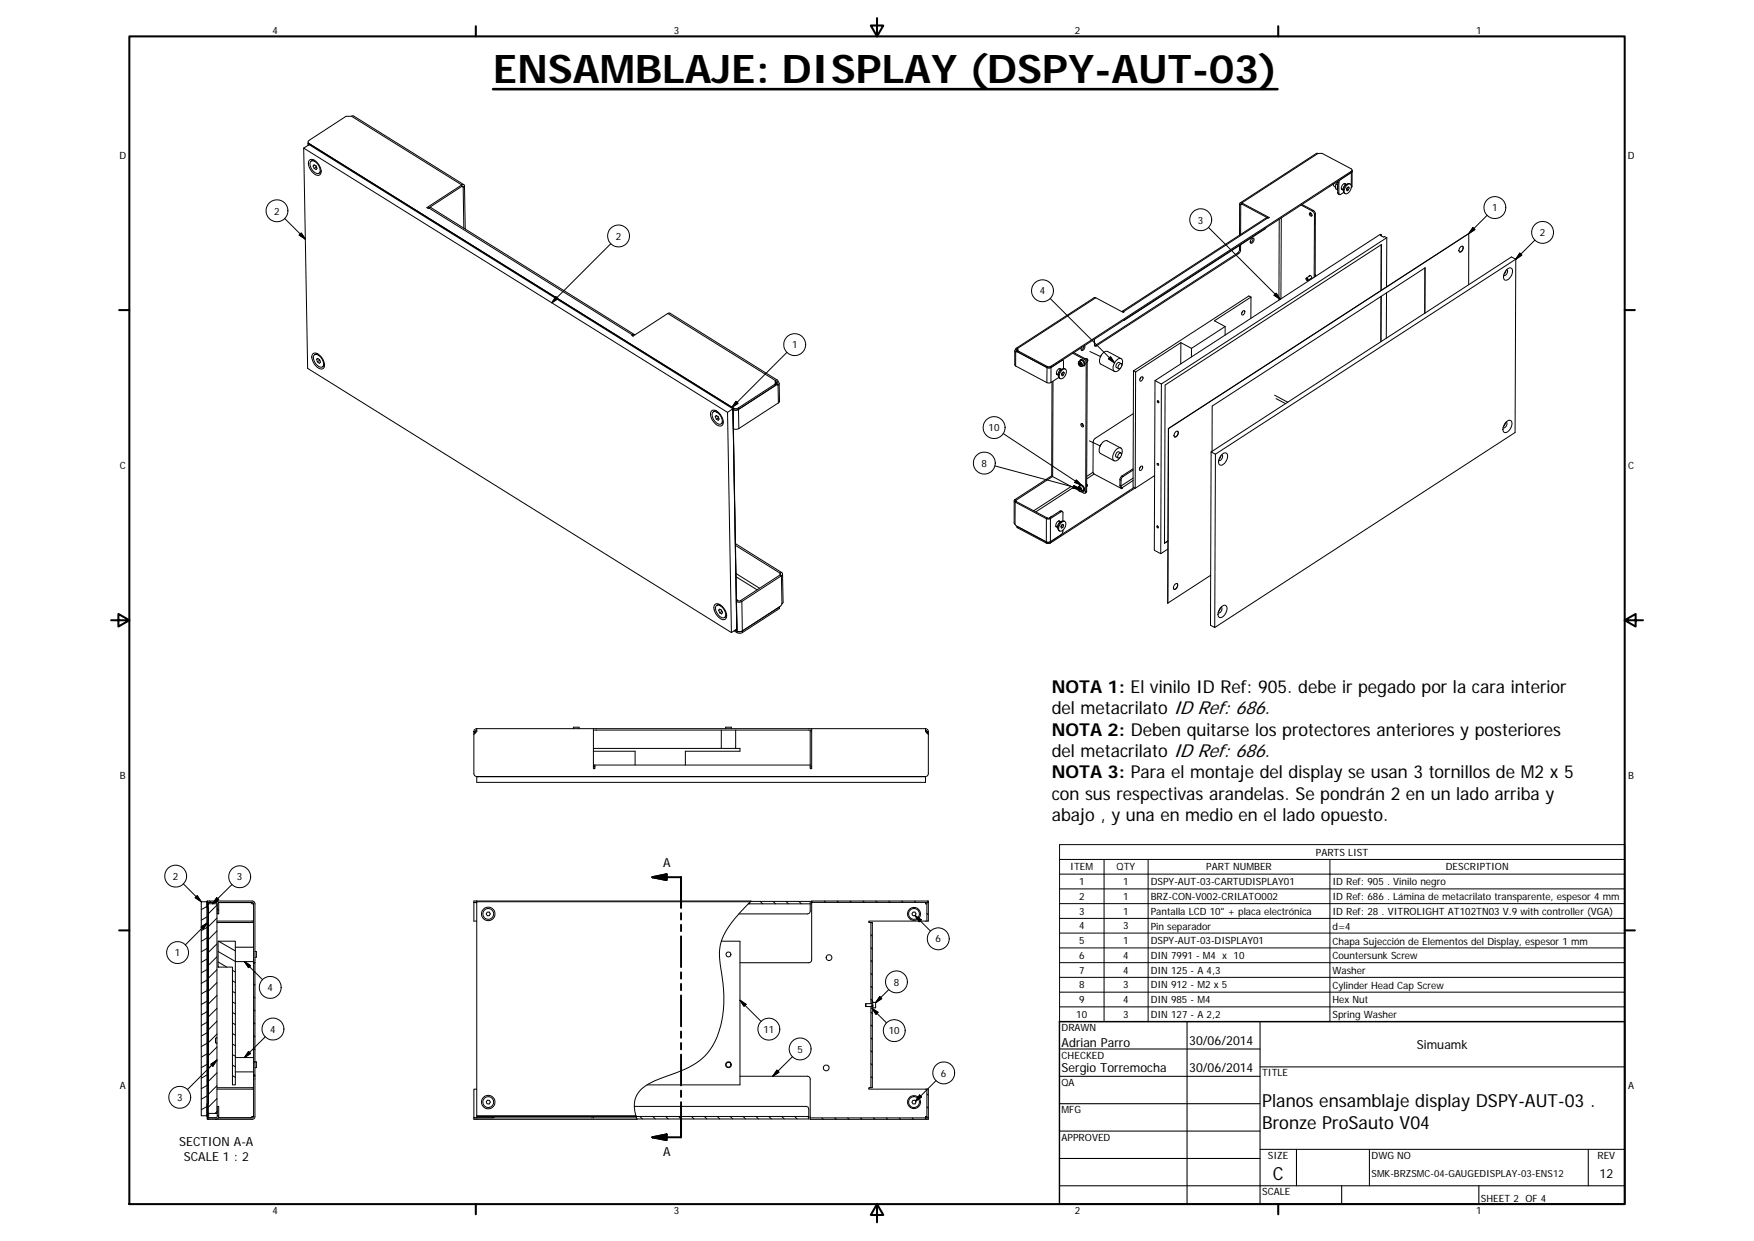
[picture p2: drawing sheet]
<svg xmlns="http://www.w3.org/2000/svg" width="594mm" height="420mm" viewBox="0 0 594 420" stroke-linecap="round" stroke-linejoin="round" font-family="sans-serif">
<g fill="none" stroke="#000" stroke-width=".34">
<path d="M119.1 39.4l.7-.1 37.3 23.2M119.1 39.4l37.3 23.2M119.1 39.4h-1.9l-12.5 8.1a.64 .64 0 0 0-.3 .6 .64 .64 0 0 0 .3 .6M102.9 50.1l1.3 74.6 143.5 89.5M102.9 50.1l143.5 89.5M104.4 48.1v1.1M104.4 48.6l.2 .4M104.7 48.7v.3M104.7 49l-1.8 1.1M104.7 49l143.5 89.4M104.7 48.7l143.6 89.4M104.7 48.7h.1"/>
<path d="M104.7 54.3a2.15 2.15 0 0 1 3.1 1.2l.2 .4a2.46 2.46 0 0 1 .1 3.4 4 4 0 0 1-3.6-4.6zM105.3 54.6a2.63 2.63 0 0 1 3.1 2.6 1.11 1.11 0 0 1-.5 1.5 1.11 1.11 0 0 1-1.5-.4l-.7-.8a2.44 2.44 0 0 1-.4-2.9zM106.4 55.8l.6 .4 .4 .8-.3 .4-.7-.4-.4-.8zM106.5 54.3h-.6l-.5 .3M106.5 55.9l-.5 .3M107 56.1l.1 .5M107.1 56.6h.1M107.1 56.6l-.7 .4M108.8 57.7l-.8 1M446.4 52l1.4-.1 9.8 5.2 .4 .5-.3 .4M446.4 52l-.5-.1-25.8 16.8M446.4 52l-25.8 16.7"/>
<path d="M457.7 58.4v4.4M457.7 58.4l-3.6 2.3M457.7 58v.4M457.7 58l-101.7 66M457.7 58.4l-101.7 66M458 58l-.3 .4M458 57.6v.4M458 58l-.1 5.1-.2 .4M96.4 74l7 7M102 78.9l1.4 2.1-2.1-1.4zM145.3 70.4l68.9 43M145.3 70.4l.7-.1 68.9 43"/>
<path d="M156.4 62.6l-11.8 7.7 .4 .3 .3-.2M156.4 63.1l-11.4 7.4M156.4 62.6a.53 .53 0 0 1 .6-.1 .53 .53 0 0 1 .3 .5M156.4 63.1h.3l.2 .2M156.4 62.6v.5M156.5 63.1l.4 .2M156.9 63.3l.2 14M157.3 63l.3 14.6M157.3 63l-.4 .3M409.3 77l24.3 24.3M419.9 69.1l.3 .2M419.9 69.1l-.1 10.5"/>
<path d="M420.2 69.3v10.1M420.6 69.1l-.4 .2M420.6 68.7l-.4-.1-.3 .5M420.6 68.7v.4M420.6 68.7l9.3 5-.5 .1M420.6 69.1l8.7 4.6M428.8 77.2l-48.3 31.3M429.4 73.8l-.5-.1-48.8 31.7M429.4 73.8l-48.8 31.7M433.3 74.2l-.1 27.4M434 73.8l-.2 27.4M440.7 69.4l3.8 2.1"/>
<path d="M441 69.2l3.8 2M443.6 72.1a.64 .64 0 0 1 .7 .3 .64 .64 0 0 1-.2 .8l-.5-.4zM443.8 72.1l.2 .6 .4 .3M444.5 71.5l.6 .6 .1 .5M444.8 71.2l.5 .4 .2 .8M444.8 71.2l-.3 .3M445.2 72.6l-.1 21.3M445.5 72.4l-.1 21.3M445.5 72.4l-.3 .2M451.7 62.3v.6l.7 .5M452.5 62.3l.6 .3M453.1 65.3l.5 .6"/>
<path d="M453.1 65.3l.4 .1M453.1 61.4l-.7 1.5 .1 1 .5 .3M453.1 62.6h.1M453.1 62.6v.1M453.1 61.7v3.6M453.1 63v1.5M453.1 61.7l.4 .2M453.2 61.3l-.1 .4M453.5 61.9v3.5M454.1 60.7h.1M454.1 60.7l-.6 1.2M454.5 64l.5 .2"/>
<path d="M454.6 64l-.2 .1M455.1 65.2l-1.3 .7-.3-.5M455.2 62.2l.7 .3a.72 .72 0 0 0-.9-.3 .72 .72 0 0 0-.5 .7 .69 .69 0 0 0-.3 .8 .69 .69 0 0 0 .7 .5M455.3 62.2l.1 .1M455.4 62.1l.1 .2M456 62.9a.93 .93 0 0 1 1.3-.6 .93 .93 0 0 1 .3 1.4 1.82 1.82 0 0 1-2.1 1.8 2.27 2.27 0 0 1 .5-2.6zM456.2 64l.5 .3M456.2 64h-.1M456.3 63.6l-.1 .4M456.3 62.3l-1.2 .9-.1 1.5M456.6 63.4l.4 .2M457 63.6l-.3 .7"/>
<path d="M457 63.6l-.3-.3-.5 .3-.2 .7 .3 .3 .4-.3M457.3 62.3a1.82 1.82 0 0 0-2.3 1.9v.8l.6 .6M467.9 79.5l-.4-.2-76.3 49.6 2.2 1.1 76.3-49.5M467.9 79.5v.4M467.9 79.5l-.3 .2 1 .6 .4-.2 .7 .4M497.5 79.1h.1M497.5 79.1l-.1 17.3M497.5 79.1l-101.8 66M498.8 77l.7 .7-2 1.4zM503.7 72.9l-6.2 6.2M206.9 82.5l-20 20M419.2 85.7l.3 .2"/>
<path d="M419.2 85.7l-48.2 31.2M419.5 85.9l-48.2 31.2M419.8 84.5l-.6 1.2M419.8 83.1v1.4M419.8 84.5l.4 .2M420.2 84.7l-.7 1.2M420.2 82.9v1.8M423.9 80.9a.51 .51 0 0 1 .8-.2 .51 .51 0 0 1 0 .8 .65 .65 0 0 1-.4 .8 .65 .65 0 0 1-.8-.4zM424.4 80.6l-.2 .9-.7 .7M431.5 99.9l.7-.6 1.4 2zM442.4 94.5v-.2a.43 .43 0 0 1 .6 .1 .43 .43 0 0 1-.2 .6l-.1-.1M442.7 94.9h.1"/>
<path d="M443.4 93.6a.57 .57 0 0 1 .8-.1 .57 .57 0 0 1 0 .9h-.3M443.6 93.2v.2M443.7 93.2v.1M443.8 93.3l-1.3 .8M444.1 94.2h.2M444.2 94.1l.1 .1M444.3 94.1l-1.3 .9M445.4 93l.1 .6-.1-.5M467.8 98.3l.1-15.5-73.3 47.6-.2 53.5 1.2-.8M467.8 82.9v15.5M469.6 99.2l-.1 15.3M469.7 80.5l-.1 16.6"/>
<path d="M494.7 83.5a.58 .58 0 0 1 .9 .1 .58 .58 0 0 1-.1 .8 .9 .9 0 0 1-1.3 .8 1.56 1.56 0 0 1 .5-1.7zM495.4 83.4l.1 .5-.1 .7-.6 .6-.5 .1M510 91.6l-.6 1.2M510.3 91.3a1.18 1.18 0 0 1 .1 1.3 1.18 1.18 0 0 1-1.1 .6M510.3 91.3a1.11 1.11 0 0 1 1.6-.5 1.11 1.11 0 0 1 .3 1.6l-.2 .7a1.95 1.95 0 0 1-2.5 1.6 3 3 0 0 1 .8-3.4zM513.4 87.8l-1.5-.8-101.7 66M513.4 87.8l-.2 58.6-101.8 66M513.4 87.8l-101.7 66M514.7 85.7l.7 .7-2 1.4zM519.9 81.3l-6.5 6.5M105.9 119.8a2.2 2.2 0 0 1 3.1 1.3l.2 .3a2.46 2.46 0 0 1 .1 3.5 3.9 3.9 0 0 1-3.4-5.1zM107.6 119.8l-1.1 .3"/>
<path d="M188.3 100.4l.6 .8-2 1.3zM214.2 113.4l-.3 .1 .5 .3M214.2 113.4v.2M214.2 113.4l.5-.2 .3 .2M214.4 113.8h.1M226.2 106.1l-11.8 7.7M226.2 106.1l.7-.1 36.4 22.7M226.2 106.1l36.4 22.7M266.5 119.3l-18.6 18.6M343.7 118.7v4.9l.3 .3M344 118.4l-.3 .3 .3 .5M344 118.4l.3 .2"/>
<path d="M344 119.2l.7-.4zM344 119.2v4.7M344.3 118.6l.1 .4 10.2 5.5M344.3 118.6v.4M344.7 118.3l-.4 .3M344.7 118l.1 1.2zM344.7 118.8h.1M344.7 118.4l-.4 .2M344.8 118.8l9.8 5.2M344.8 119.2l9.8 5.2M355.7 101l21.8 21.9M363.3 119.6l3.9 2"/>
<path d="M363.7 119.4l3.8 2M367.1 117.2l-.3 .8-.6 .5M367.4 117l-.1 .9a.63 .63 0 0 1-.3 .7 .63 .63 0 0 1-.8-.3l.1-.6M369.1 119l3.6 1.7M370.7 114.8v2.1l.2 .3 .4-.1M371 116.9l.3 .2M371 116.9l-.3 .2M371.1 100.8l-26.4 17.2h-.6l-.1 .4M371.1 100.8l9.3 5 .4-.3h-.2M371.1 100.8h-.5l-26.5 17.1M375.2 119l4.5 2.4M375.2 119a3 3 0 0 0-2.8 3.6l.5 .7 4.6 2.4"/>
<path d="M380.6 105.5h-.6M380.6 105.5v.2M400 116l-15.4 9.9M400 116l3.6 1.9M400 116v7.1M403.6 117.9l-.1 2.9M414.9 110.6v2.8M414.9 110.6l-11.3 7.3M420.9 105.4l-.3 .6M421 105.3a.43 .43 0 0 1 .6 0 .43 .43 0 0 1 0 .6 .61 .61 0 0 1-.4 .6 .61 .61 0 0 1-.6-.1zM423.7 100.6v7.2M423.7 100.6l-12.4 8 3.6 2"/>
<path d="M423.7 100.6l-.7-.4-39.1 25.4M467.8 100.4l-.1 15.3M467.8 100.3l-.1 15.4M482.6 106l.1-15.3-72.1 46.8-.1 15.3M106.4 120.2a2.62 2.62 0 0 1 3.2 2.6 1.11 1.11 0 0 1-.5 1.5 1.11 1.11 0 0 1-1.5-.5l-.2-.2a2.89 2.89 0 0 1-1-3.4zM107.2 121.7l.4-.4 .7 .5 .2 .8-.3 .4-.7-.5zM107.7 121.4l-.5 .3M108.1 121.7l.1 .3M108.2 122l.2 .1M108.2 122l-.7 .5M109.9 123.3l-.2 .6-.5 .3M241 139.2a2.24 2.24 0 0 1 3 1.2 2.99 2.99 0 0 1 .5 3.7 3.1 3.1 0 0 1-3.5-2.5 2.38 2.38 0 0 1 0-2.4z"/>
<path d="M241.5 139.5a2.3 2.3 0 0 1 2.9 1.9 1.31 1.31 0 0 1-.7 2.2 3.2 3.2 0 0 1-2.2-4.1zM242.7 139.1l-1.1 .3M246.4 139.6l1.3 74.6M246.4 139.6l1.8-1.2 1.3 74.6-1.8 1.2M248.2 138.1l1.4 75.1-.2-.1M248.2 138.1l1.4 75.5M248.3 138.1v.5l.7 .3 1.1-.3M249.3 135.9l.7 .7-2.1 1.3zM250.1 138.6l.1 6.5M250.1 138.1v.5M250.1 138.1l-.6 .2-1.2-.2M262.6 128.8a.52 .52 0 0 1 .6-.1 .52 .52 0 0 1 .3 .5"/>
<path d="M262.6 128.8v1.7M262.6 130.5l-12.5 8.1M262.7 129.9l-12.6 8.2M262.7 129.3l.4 .2M263.1 129.5v.6M263.1 129.5l.2 .3-.2 .3M263.1 130.1l-.4-.2 .8 .5M263.1 130.1l.4 .3M263.1 130.2l-13 8.4-.9 .3-.9-.2 .1 6.4 .9 .3 .9-.3M263.5 129.2l-.4 .3-.2-.2h-.3M263.5 130.4l.1 6M263.5 129.2a.64 .64 0 0 1 .4 .6 .64 .64 0 0 1-.4 .6"/>
<path d="M263.6 136.4l-13.4 8.7M263.9 129.8l.1 6-.4 .6M344 123.9l10.6 5.6M354.6 124v.4M354.6 124.5v5M356 129.5h-1.4M356 124h-1.4M356 124.4v5.1M356 124v.4M356 124.4h-1.4M356 124.4l-1.4 .1M356.3 129.3l-.1 31.7 .3 .4"/>
<path d="M356.7 129.1l-.2 32.3M357.8 126.6h.1M358.1 126.7h-.2M358.6 127.8l-2.6 1.7M358.7 124.8l.6 .4a.71 .71 0 0 0-.8-.4 .71 .71 0 0 0-.5 .7 .71 .71 0 0 0-.3 .9 .71 .71 0 0 0 .7 .5l-.6-.4M358.8 124.8l.1 .1M358.9 124.8l.1 .1M359.5 122.1h.1M359.6 122.1l.4-.1 .2 .3v2.5M359.6 122.1l-3.6 2.3M359.7 126.6l.5 .3M359.7 126.6l-.1 .1"/>
<path d="M359.7 125.3a.88 .88 0 0 1 1.3-.2 .88 .88 0 0 1 .1 1.3l-.1 .3a1.68 1.68 0 0 1-2 1.4 2.39 2.39 0 0 1 .7-2.8zM359.8 126.2l-.1 .4M359.8 121.9l.2 .1M359.8 124.9l-.8 .5-.5 .6v1.4M360 126l.5 .2M360.5 126.2l-.3-.3-.5 .4-.2 .6 .3 .3 .4-.3M360.5 126.2l-.3 .7M360.8 125a1.99 1.99 0 0 0-2.3 2.4l.6 .8M365.4 122.6a.8 .8 0 0 1 .9 .4 .8 .8 0 0 1-.2 1 1.09 1.09 0 0 1-.7-1.4zM365.4 122.4a1.06 1.06 0 0 1 1.1 1.6M365.4 122.4a1.02 1.02 0 0 0 0 1.2 1.02 1.02 0 0 0 1.1 .4M365.4 122.4l.6-.3a1.05 1.05 0 0 1 1 .4 1.05 1.05 0 0 1 0 1.2l-.5 .3"/>
<path d="M365.6 123l.2-.1 .4 .7-.6-.2zM365.7 122.3a.85 .85 0 0 1 1-.4 .85 .85 0 0 1 .6 .9l.1 .4M365.9 121.9a1.21 1.21 0 0 1 1.6 1.2M366 123.2l.1 .1M366 123.2l-.4 .2M366 123v.2M366.2 123.5l-.3 .2M367.2 121.6l.7 1.2M367.2 123.2l.2 .1M367.2 123.1l.2 .1M367.4 123.3l-.2 .5-.5 .1M367.4 123.1l.1 .1"/>
<path d="M367.5 123.1l-.1 .1M367.5 123.2l-.1 .1M367.5 121.4l.5 .4 .2 .8M367.5 123.2l-.3 .7M367.5 121.4l-.3 .2M367.7 121.5a.5 .5 0 0 1 .6 .2 .5 .5 0 0 1-.1 .7M367.9 122.8l-.2 43.7M368.1 121.5l.3 .5M368.2 122.6l-.3 .2M368.2 122.6l-.2 43.7M373.1 120.2l-.4 .7M376.1 120.8l1.4 2.1-2.1-1.4z"/>
<path d="M379.1 123.4a.51 .51 0 0 1 .7-.2 .51 .51 0 0 1 .1 .8 .71 .71 0 0 1-.4 .7 .71 .71 0 0 1-.8-.1zM379.8 123.1l-.8-.4a1.14 1.14 0 0 0-.8 1.7l.7 .4M379.9 123.8a1.59 1.59 0 0 0-.5-2.5 3.2 3.2 0 0 0-2.1 4.3 1.73 1.73 0 0 0 2.3-1M383.9 125.6l-.1 39.3 .7 .4M383.9 125.6l.7 .3M384.6 125.9l-.1 39.4M386.4 127.8l-.3 .6M386.4 127.7a.44 .44 0 0 1 .7 0 .44 .44 0 0 1-.1 .6 .59 .59 0 0 1-.3 .6 .59 .59 0 0 1-.6-.1zM391.2 128.9l-.2 57.4 2.1 1.2M393.4 130l-.3 57.5M431.7 133.8l4.5 2.4M432.2 135l3.2 1.7"/>
<path d="M242.5 140.7l.7 .3 .4 .9-.3 .4-.7-.4-.4-.8zM242.8 140.8l-.6 .3M243.2 141l.1 .5M243.3 141.5h.1M243.3 141.5l-.7 .4M245 142.6l-.7 .9M337 157.7l28.9 7.8M339.8 146.8l26.5 17.5M366.2 143.5a.65 .65 0 0 1 .7 .3 .65 .65 0 0 1-.2 .8l-.1-.1a.77 .77 0 0 1-.4-1zM366.4 143.4l.2 .7 .4 .2M369 149.3l3.6 1.7M370.2 159.9l-2.1 1.4"/>
<path d="M370.2 159.9l.4 .6M372.9 150.4l-.3 .7M378.9 153.7a.56 .56 0 0 1 .9-.2 .56 .56 0 0 1-.1 .9 .7 .7 0 0 1-.4 .6 .7 .7 0 0 1-.7-.1zM379.6 151.7l-4.6-2.4a2.81 2.81 0 0 0-2.7 3l.1 .8 .3 .4 4.7 2.5M379.7 153.4l-.8-.4a1.15 1.15 0 0 0-.9 1.7l.7 .4M379.8 154.1a1.62 1.62 0 0 0-.5-2.5 3.2 3.2 0 0 0-2.1 4.3 1.74 1.74 0 0 0 2.2-1.1M383.8 159.1l-3.5 2.3M383.8 158.7l-3.8 2.5M383.9 140l-13.3 8.7-.3 .8-.1 10.4M386.3 158.1l-.4 .5M386.3 158a.48 .48 0 0 1 .8 0 .48 .48 0 0 1-.3 .7 .48 .48 0 0 1-.4 .6 .48 .48 0 0 1-.5-.4zM391.9 157a.32 .32 0 0 1 .5 .1 .32 .32 0 0 1-.3 .4z"/>
<path d="M395.7 145.1l-.2 59.1M395.7 145.1h.1M398.2 146.2a.58 .58 0 0 1 .9 0 .58 .58 0 0 1-.1 .9 .75 .75 0 0 1-.5 .8 .75 .75 0 0 1-.9-.3l.2-.8zM398.9 146a1.34 1.34 0 0 1-1.1 1.9M410.2 153l-.2 58.7 1.4 .7 .3-58.6M410.2 153l1.5 .8M413.5 154.3l-.6 1.2M413.8 154a1.11 1.11 0 0 1 1.6-.6 1.11 1.11 0 0 1 .3 1.6l-.2 .7a1.95 1.95 0 0 1-2.5 1.6 2.94 2.94 0 0 1 .8-3.3zM413.8 154a1.2 1.2 0 0 1 .1 1.2 1.2 1.2 0 0 1-1.1 .7M509.9 143.2l-.7 1.2M510.1 142.9a1.11 1.11 0 0 1 1.6-.5 1.11 1.11 0 0 1 .3 1.6l-.2 .7a1.9 1.9 0 0 1-2.5 1.6 2.88 2.88 0 0 1 .8-3.4zM510.1 142.9a1.19 1.19 0 0 1 .1 1.3 1.19 1.19 0 0 1-1.1 .6"/>
<path d="M343.5 169.5v7.7l.3 .3M343.7 169.2l-.2 .5 .3 .3M343.7 169.2l.4 .2M343.8 177.5l.3 .5 10.3 5.5M343.8 170l10.6 5.6M343.8 170v7.5M344.1 169.4v.4M344.1 169.8l10.6 5.6M344.1 169.8l-.3 .2M344.5 178.2v.4v-.4M344.5 178.2h.1M344.5 178.2l9.9 5.3"/>
<path d="M344.5 178.6l9.9 5.3M354.4 175.6v8.3M354.7 175.4l-.3 .2M355.4 175.4h-.7M355.4 175.4l.4 .2M355.8 175.6h-1.4M355.8 175.6v8.3M356.2 161.1l-12.5 8.1M356.3 174.8l-.7 .5M356.5 161.4l-12.4 8M356.5 161.4l8.9 4.7M357.6 178.1l.7 .4"/>
<path d="M357.6 178.2h.1M357.9 178.3h-.2M358.5 176.4l.6 .3M358.6 176.4v.1M358.7 176.4l.1 .1M359 173.1l-3.6 2.3M359 173.1l.8 .1M359 173.1l.4 .2M359.1 176.7a.7 .7 0 0 0-.8-.3 .7 .7 0 0 0-.5 .7 .7 .7 0 0 0-.3 .8 .7 .7 0 0 0 .7 .5M359.3 177.2a.89 .89 0 0 1 .9-.7 .89 .89 0 0 1 .8 .8l-.1 .9a1.75 1.75 0 0 1-2.1 1.5 2.23 2.23 0 0 1 .5-2.5zM359.4 173.3l-3.6 2.3M359.4 173.3l.4-.1 .2 .2v3"/>
<path d="M359.4 178.3h.1M359.4 178.3l.6 .3M359.6 176.5l-1 .6-.3 .5v1.4M359.6 177.8l-.2 .5M359.8 177.7l.4 .2M360 179.5l-.2 .9-.5 .7-3.5 2.3-1.4 .1M360.2 177.9l-.2 .7M360.2 177.9l-.2-.4-.4 .3-.3 .6 .2 .4 .5-.2M360.6 176.6a1.77 1.77 0 0 0-2.3 1.8v.8l.6 .6M362.8 164.7l-12.7 8.2M363.5 165.1l-12.7 8.2M363.7 164.4l2.2 1.1-2.5-.2z"/>
<path d="M364.5 162.5l1.8 1.8-2.3-1zM365.2 165a.82 .82 0 0 1 1 .4 .82 .82 0 0 1-.3 1l-.1-.1a1.03 1.03 0 0 1-.6-1.3zM365.3 164.8a1.06 1.06 0 0 1 1 1.6M365.3 164.8a1.03 1.03 0 0 0 0 1.2 1.03 1.03 0 0 0 1 .4M365.3 164.8l.6-.3a1.06 1.06 0 0 1 1 1.5M365.4 165.4l.5 .1-.1 .6zM365.5 164.7a.74 .74 0 0 1 .8-.5 .74 .74 0 0 1 .6 .6l.3 .9-.1 .5M365.6 165.3l-.2 .1M365.7 164.3a1.24 1.24 0 0 1 1.4 .5 1.24 1.24 0 0 1 0 1.4M365.8 165.4l-.3 .4M365.8 165.6l.2 .1M366.1 166.5l1.2 .5 .4-.5"/>
<path d="M366.9 166l.1 .2M366.9 166l-.6 .4M366.9 166l.2 .2M367 166.2h-.5M367.1 166.1l-.1 .1M367.1 166.1h.1M368 166.3l-.3 .2M368 166.3l-.5 .7M368.3 164.4l-.3-.4 .3 .3-.3 .4M370.6 160.5l-2.5 1.6M370.6 160.5l9.3 4.9M379.3 164.3l.6 1.1"/>
<path d="M379.3 162.4l.4 .2M379.3 162.4v1.9M379.3 164.3l.4 .2M379.7 164.5l.3 .6M379.7 162.6v1.9M380 161.2l.3 .2M380 161.2l-.7 1.2M380 165.1l.2 .1-.3 .2M380 165.1v.2M380.3 161.4l-.6 1.2M383.8 161.9l-4.1 2.6M383.8 162.7l-3.8 2.4"/>
<path d="M384 165.1l-28.2 18.4h-1.4M384.4 165.3l-28.6 18.6M391.1 161l-6.6 4.3M249.1 184.1l15.6 9.7M249.1 184.7l15.1 9.4M249.3 194.2l8 5M249.3 195.3l7.1 4.4M264.2 194.1v.5M264.2 194.1l.2 .3-.2 .2M264.2 194.6l.5 .3M264.2 194.6l-13.4 8.8M264.7 194.9l.2 9.5"/>
<path d="M264.7 193.8l-.5 .3M264.7 193.8a.64 .64 0 0 1 .3 .6 .64 .64 0 0 1-.3 .5M264.7 194.9l-13.4 8.7M265 194.4l.2 9.5-.3 .5M355.8 183.9h-1.4M395.6 185.9l-2.5 1.6M397.9 197.9a.61 .61 0 0 1 .9-.2 .61 .61 0 0 1 0 1 .75 .75 0 0 1-.5 .8 .75 .75 0 0 1-.9-.3zM398.6 197.6a1.32 1.32 0 0 1-1 1.9M410.1 194.8l-14.6 9.4M242.1 204.7a2.22 2.22 0 0 1 3.1 1.3 2.71 2.71 0 0 1 .3 3.7 4 4 0 0 1-3.7-4zM242.6 205.1a2.19 2.19 0 0 1 2.8 1.6 1.44 1.44 0 0 1 .5 1.4 1.44 1.44 0 0 1-1.1 1.1 3.3 3.3 0 0 1-2.2-4.1zM243.7 206.2l.6 .4 .4 .8-.3 .5-.6-.4-.4-.9z"/>
<path d="M243.8 204.7l-1.1 .3M243.9 206.3l-.5 .3M244.3 206.6l.1 .5M244.4 207.1h.2M244.4 207.1l-.6 .4M246.1 208.2l-.7 .9M248.6 213.6l1 .6M249 213.3l.6 .4M249.1 213.3l.5 .3M249.4 202.8l.4 .5M249.4 203.1l.5 .3M249.6 213.7v.5"/>
<path d="M249.9 203.4l-.5 .3 1 .2 .9-.3M249.9 203.4h.9M250.8 203.4l.5 .2M251.3 203.6l.1 10M251.4 213.6l-.9 .2-.9-.2M251.4 213.7l.1 .5M251.4 213.7l-.9 .2-.9-.2M251.5 214.2l-1 .2-.9-.2M263.9 205.5l-12.5 8.2M263.9 205.5l.1 .6zM264 206.1l-12.5 8.1M264.9 204.4l-.5 .8-13 8.4"/>
<path d="M395.5 204.2h.1M413.3 205.8l-.6 1.3M413.6 205.5a1.11 1.11 0 0 1 1.6-.5 1.11 1.11 0 0 1 .3 1.6l-.2 .7a1.92 1.92 0 0 1-2.5 1.6 2.83 2.83 0 0 1 .8-3.4zM413.6 205.5a1.22 1.22 0 0 1-1 2M160.5 247.7h.5v.4h-.5zM160.5 248.1v13.8l.2 .6 .8 .4M161 248.1v.1M161.5 246.7v1l-1 .9M161.5 246.7h39.5M161.5 246.7l-.8 .4-.2 .6M161.5 247.2l-.5 .5M194.2 246.7v-.5h1.9v.5"/>
<path d="M201 246.7v13.5h.5v-1.2M201 253.4h49.6v.9h-18.5v4.7M201 254.3h14.1v4.7M201 247.2h73.9M201 259.5h.5M201 259h.5M201 259.6h.5M201 246.7h73.9M201.5 259h72.9M244.3 247.2v6.2M245.8 246.7v-.5h1.9v.5M249.2 247.2v6.2"/>
<path d="M274.4 247.2v11.8M274.4 259.6h.5M274.9 246.7v13.5h-.5v-1.2M274.9 246.7h38.6M313.5 246.7v1l.9 .9M313.5 246.7l.7 .4 .2 .6M313.5 247.2l.4 .5M313.9 247.7v.4h.5v-.4M313.9 248.1v.1M313.9 247.7h.5M314.4 248.1v13.8l-.2 .6-.7 .4M161.5 263h152v1.9h-152z"/>
<path d="M161.5 262.9h152M161.5 262.9v.1M62.1 299.2l6.1 6.1M78.6 299.5l-6.6 6.5M358.9 286h191.4v59.9h-191.4zM358.9 291h191.4M358.9 296h191.4M373.9 291v54.9M388.9 291v54.9M450.4 291v54.9M66.8 303.2l1.4 2.1-2.1-1.4zM68.1 313.9l2.1-1.4-1.4 2z"/>
<path d="M68.2 305.3h1.9v72.5h-1.9zM70.1 305.1l.1 2.4zM70.1 306.2l.1 .1M70.1 317.5l-1.9 1.2M70.1 314l-1.9 1.1M70.1 310.4l-1.9 1.2M70.1 306.9l-1.9 1.1M70.2 307.5v66.1M70.2 312.5l-7.4 7.4M70.2 311.8h.4M70.2 305.6h.5v.4M70.2 305.1h2.9l.8 .3 .2 .6v3.4h-.5l-.1-3.7-.4-.2h-2.9z"/>
<path d="M70.6 306h2.9v45.4h-.5v1.7h.5v23.9h-2.9zM70.6 307.5v66.1M70.6 312.7l-.3 .6v54l.3 .6M70.7 305.6h2.6M71 305.1l.5 .4M73.1 305.1h12.3l.8 .3 .2 .6v19.9M73.4 303.9l.7 .7-2.1 1.4zM73.5 319.6l-2.9 2.8M73.5 315.2l-2.9 2.9M73.5 310.8l-2.9 2.9M73.5 306.5l-2.9 2.8M73.5 311.8h12.4"/>
<path d="M73.5 312.3h12.4M73.6 307.7l.5 .4M73.9 318.7h5.8v48.6h-1v-39.9h-4.8zM73.9 305.5h11.5l.5 .5h-.5l-.4-.4h-11M74 318.7l5.7 3.2M85.9 306v19.9M160.5 305.6h1M160.5 305.5h1M161.5 305.1h-1v6.7h1M161.5 305.1h92.9l-.2 .2M161.5 305.1v72.9h112.4M161.5 305.3h92.7"/>
<path d="M165 308.8h.7l.4 .6-.4 .6h-.6l-.4-.6zM244.3 318.7h6.3v48.6h-31.4M253.4 306h21M253.7 305.8l.3 .2M254.2 305.3a37.2 37.2 0 0 0-9.9 13.3l-.4 1.8a46.4 46.4 0 0 0 1 12.8 34.3 34.3 0 0 1-3.9 21.4 21.5 21.5 0 0 1-11.7 8.5l-4.3 1.6a16.1 16.1 0 0 0-9.2 5.9 9.4 9.4 0 0 0-.4 7.2M254.3 305.2h20.1v3.5l-.3 .5-.6 .2h-23.3M257.5 305.2l.8 .8M261.8 305.2l.9 .8M266.2 305.2l.9 .8M270.6 305.2l.8 .8M274.9 305.5v19.5l-.4 .8-.6 .1h-23.3M274.9 305.5v-.4h39.5v6.7h-.5"/>
<path d="M274.9 305.1l.4 .4M274.9 305.5h39.5M279.2 305.1l.4 .4M283.5 305.1l.5 .4M287.9 305.1l.5 .4M292.3 305.1l.5 .4M295 312.3v27.5M295 312.3h.5v26.8M295 316.5l.5 .4M295.2 312.3l.3 .3M296.6 305.1l.5 .4M301 305.1l.5 .4"/>
<path d="M305.4 305.1l.5 .4M309.2 308.8h.7l.4 .6-.3 .6h-.8l-.3-.6zM309.7 305.1l.5 .4M310 310l2 1.4-.7 .7zM310 310l5.2 5.2M313.5 305.5v.1a.32 .32 0 0 0 0 .4 .32 .32 0 0 0 .4 0M313.9 311.8h-19.6v.5h.7M313.9 309.2l.5 .5M314.1 305.1l.3 .3M314.4 305.6h-.5v6.2M358.9 300.9h191.4M358.9 305.9h191.4"/>
<path d="M358.9 310.9h191.4M358.9 315.9h191.4M70.1 339l-1.9 1.1M70.1 335.4l-1.9 1.1M70.1 331.8l-1.9 1.1M70.1 328.2l-1.9 1.2M70.1 324.7l-1.9 1.1M70.1 321.1l-1.9 1.1M73.5 337l-2.9 2.9M73.5 332.7l-2.9 2.8M73.5 328.3l-2.9 2.9M73.5 323.9l-2.9 2.9"/>
<path d="M73.9 325.7l2.9 1.7M73.9 322.1l5.8 3.4M78.7 339.2l1 .6M78.7 335.7l1 .5M78.7 332.1l1 .5M78.7 328.5l1 .6M79.7 320.7h6.2M79.7 325.6h6.2M82.8 325.6l2.1 1.3-.7 .7zM82.8 325.6l6.1 6.1M85.9 337.4l.5 .5M85.9 333.1l.5 .4"/>
<path d="M85.9 328.7l.5 .5M85.9 325.9h.5v38.5h-.5zM86.4 322.2h.4v1.9h-.4M250.6 338.6l2.1 1.4-.7 .7zM250.6 338.6l7.2 7.2M293.3 339.8v1M293.3 339.8h2M295 338.3l.5 .5M295 333.9l.5 .5M295 329.6l.5 .5M295 325.2l.5 .5M295 320.8l.5 .5"/>
<path d="M295.3 339.1h.3v1.2l-.3 .2zM295.6 339.4l1 .1M296.6 339.5v1.6l-1 .1M298 337.4l.7 .7-2.1 1.4zM301 335l-4.4 4.5M358.9 325.9h191.4M358.9 320.9h191.4M358.9 330.9h191.4M358.9 335.9h191.4M70.1 356.8l-1.9 1.1M70.1 353.2l-1.9 1.1M70.1 349.7l-1.9 1.1"/>
<path d="M70.1 346.1l-1.9 1.1M70.1 342.5l-1.9 1.1M73.5 358.8l-10 10.1M73.5 354.5l-2.9 2.8M73.5 350.1l-2.9 2.9M73.5 345.8l-2.9 2.8M73.5 341.4l-2.9 2.9M73.5 351.4v1.7M73.5 358.9l-1.8 1.7M78.7 357l1 .6M78.7 353.5l1 .5M78.7 349.9l1 .6"/>
<path d="M78.7 346.4l1 .5M78.7 342.8l1 .5M79.7 358.1h6.2M84.2 356l.7 .7-2.1 1.4zM85.9 359.3l.5 .4M85.9 354.9l.5 .5M85.9 350.5l.5 .5M85.9 346.2l.5 .4M85.9 341.8l.5 .5M86.4 359.5h.4v2h-.4M89.8 351l-7 7.1M268.4 357.8l-6.7 6.6"/>
<path d="M293.3 340.8h2M295 340.8v27.5M295 355.8l.5 .5M295 351.4l.5 .5M295 347l.5 .5M295 342.7l.5 .5M295.3 341.4l5 4.9M295.3 341.4l2.1 1.3-.7 .7zM295.5 341.5v26.8h-.5M295.6 340.4l-.3 .2M295.6 340.4a.68 .68 0 0 1-.3 1.1v-.9M295.6 340.3v.1"/>
<path d="M358.9 340.9h191.4M70.1 375.8h.1M70.1 374.6l-1.9 1.1M70.1 371l-1.9 1.2M70.1 367.5l-1.9 1.1M70.1 363.9l-1.9 1.1M70.1 360.3l-1.9 1.2M70.1 373.6l.1 4.4zM70.2 378.5l.4 .5M70.2 378v.4h.5M70.2 368.7h.4M70.7 377v1.4"/>
<path d="M70.7 378.4h2.6M71.4 360.3l2.1-1.4-1.4 2.1zM73.5 367.6l-2.9 2.9M73.5 363.2l-2.9 2.9M73.5 376.3l-.7 .7M73.5 368.7h12.4M73.5 371.9l-2.9 3M73.5 368.3h12.4M73.6 377.5l.5 .5M73.6 374.6h.5v3.4l-.2 .6-.8 .4h-2.9v-.5h2.9l.4-.2zM78.7 364.2l1 .5M78.7 360.6l1 .6"/>
<path d="M79.7 362.9h6.2M85.9 363.6l.5 .5M85.9 378l-.5 .5h-11.5M85.9 378h-.5l-.4 .4h-11M85.9 364.4v13.6M86.4 364.4v13.6l-.2 .6-.8 .4h-12.3M161.5 368.7h-1v9.7h1M161.5 378.5h54.1M161.5 378.5h-1v.5h55.3l-.2-.5M161.5 378.4v.1M161.5 377.8h53.9M165.1 372.5l.7 .1 .3 .6-.4 .6-.8-.1-.2-.6z"/>
<path d="M167.6 378l-.8 .4h-5.3M200.5 378v.5M201 378v.5M214.9 374.6h58.1l.7 .3 .2 .7v3.2h-58.2M215.4 377.8l.2 .7M216.7 378l.9 .8M221.1 378l.8 .8M225.5 378l.8 .8M229.8 378l.9 .8M234.2 378l.8 .8M238.6 378l.8 .8M242.9 378l.9 .8"/>
<path d="M247.3 378l.9 .8M250.6 364.4h22.9l.6 .2 .3 .7v13.2M251.7 378l.8 .8M256.1 378l.8 .8M260.4 378l.9 .8M263.1 362.3l.7 .7-2.1 1.4zM264.8 378l.8 .8M269.1 378l.9 .8M273.5 378l.4 .4M274.4 378.9l.1 .1M274.4 378.5h40M278.4 378.5l.5 .5"/>
<path d="M282.7 378.5l.5 .5M287.1 378.5l.5 .5M291.5 378.5l.4 .5M295 368.3h-.7v.4h19.6M295 364.5l.5 .5M295 360.1l.5 .5M295.8 378.5l.5 .5M300.2 378.5l.5 .5M304.6 378.5l.4 .5M308.9 378.5l.5 .5M309.2 372.5h.7l.4 .6-.3 .6-.8 .1-.3-.6zM311.5 370.7l.6 .7-2 1.4z"/>
<path d="M313.3 378.5l.5 .5M313.9 374.7l.5 .5M313.9 370.4l.5 .5M313.9 368.7h.5v10.3h-40v-.5M313.9 368.7v9.7h.5M313.9 378a.33 .33 0 0 0-.4 0 .33 .33 0 0 0 0 .5M317 365.8l-6.9 7"/>
<circle cx="93.8" cy="71.4" r="3.7"/>
<circle cx="209.5" cy="79.9" r="3.7"/>
<circle cx="406.7" cy="74.4" r="3.7"/>
<circle cx="506.3" cy="70.3" r="3.7"/>
<circle cx="522.5" cy="78.7" r="3.7"/>
<circle cx="353.1" cy="98.4" r="3.7"/>
<circle cx="442.7" cy="94.5" r=".32"/>
<circle cx="269.2" cy="116.7" r="3.7"/>
<circle cx="392.3" cy="136" r=".31"/>
<circle cx="333.4" cy="156.8" r="3.7"/>
<circle cx="336.7" cy="144.8" r="3.7"/>
<circle cx="392.2" cy="178.4" r=".31"/>
<circle cx="59.5" cy="296.6" r="3.7"/>
<circle cx="81.2" cy="296.8" r="3.7"/>
<circle cx="165.4" cy="309.4" r="2.29"/>
<circle cx="165.4" cy="309.4" r="1.83"/>
<circle cx="309.6" cy="309.4" r="2.2"/>
<circle cx="309.6" cy="309.4" r="1.83"/>
<circle cx="317.8" cy="317.8" r="3.7"/>
<circle cx="60.2" cy="322.5" r="3.7"/>
<circle cx="91.5" cy="334.3" r="3.7"/>
<circle cx="246.7" cy="323.1" r=".82"/>
<circle cx="280.8" cy="324.2" r=".97"/>
<circle cx="303.6" cy="332.4" r="3.7"/>
<circle cx="92.5" cy="348.4" r="3.7"/>
<circle cx="260.4" cy="348.4" r="3.7"/>
<circle cx="271" cy="355.1" r="3.7"/>
<circle cx="302.9" cy="348.9" r="3.7"/>
<circle cx="60.9" cy="371.5" r="3.7"/>
<circle cx="165.3" cy="373.1" r="2.29"/>
<circle cx="165.4" cy="373.1" r="1.82"/>
<circle cx="246.7" cy="360.5" r=".83"/>
<circle cx="246.7" cy="360.5" r=".97"/>
<circle cx="279.8" cy="361.5" r=".98"/>
<circle cx="309.6" cy="373.1" r="1.84"/>
<circle cx="309.6" cy="373.1" r="2.19"/>
<circle cx="319.6" cy="363.2" r="3.7"/>
</g>
<circle cx="295.6" cy="340.4" r=".16" fill="#000"/>
<g fill="none" stroke="#000" stroke-width=".69">
<path d="M43.8 12.3h506.5v395.4h-506.5zM161.2 8.9v3.4M297 6.1v6.2l-2.1-3.7h4.3l-2.2 3.7M432.9 8.9v3.4M40.4 105h3.4M550.3 105h3.4M37.6 210h6.2l-3.7-2.1v4.2l3.7-2.1M550.3 210l3.7 2.1v-4.2l-3.7 2.1h6.2M40.4 315h3.4M550.3 315h3.4M161.2 407.7v3.4M297 407.7l2.2 3.7h-4.3l2.1-3.7v6.1"/>
<path d="M432.9 407.7v3.4"/>
</g>
<g fill="none" stroke="#000" stroke-width=".36">
<path d="M358.8 355.2h68M402.1 345.9v61.8M426.8 345.9v61.8M358.8 364.4h68M358.8 373.7h68M426.8 361.2h123.5M358.8 382.9h68M358.8 392.2h68M426.8 389.1h123.5M439.1 389.1v12.4M463.8 389.1v12.4M537.9 389.1v12.4"/>
<path d="M358.8 401.5h191.5M454.4 401.5v6.2M500.9 401.5v6.2"/>
</g>
<path d="M358.8 345.9h191.5v61.8h-191.5z" fill="none" stroke="#000" stroke-width=".48"/>
<g fill="none" stroke="#000" stroke-width=".66">
<path d="M220.9 297l4.9-1v2zM220.9 297h9.8v10.4M230.7 309.2v2.1M230.7 313.1v2.1M230.7 317v10.4M230.7 329.2v2.1M230.7 333.1v2.1M230.7 337v10.5M230.7 349.2v2.2M230.7 353.1v2.2M230.7 357.1v10.4M230.7 369.3v2.1"/>
<path d="M230.7 373.2v11.8h-9.8M220.9 385l4.9-.9v1.9z"/>
</g>
<path d="M220.9 297l4.9-1v2zM220.9 385l4.9-.9v1.9z" fill="#000" stroke="#000" stroke-width=".66"/>
<g fill="#000" stroke="#000" stroke-width=".34">
<path d="M102 78.9l1.4 2.1-2.1-1.4zM498.8 77l.7 .7-2 1.4zM431.5 99.9l.7-.6 1.4 2zM514.7 85.7l.7 .7-2 1.4zM188.3 100.4l.6 .8-2 1.3zM249.3 135.9l.7 .7-2.1 1.3zM376.1 120.8l1.4 2.1-2.1-1.4zM363.7 164.4l2.2 1.1-2.5-.2zM364.5 162.5l1.8 1.8-2.3-1zM66.8 303.2l1.4 2.1-2.1-1.4zM68.1 313.9l2.1-1.4-1.4 2zM73.4 303.9l.7 .7-2.1 1.4z"/>
<path d="M310 310l2 1.4-.7 .7zM82.8 325.6l2.1 1.3-.7 .7zM298 337.4l.7 .7-2.1 1.4zM84.2 356l.7 .7-2.1 1.4zM250.6 338.6l2.1 1.4-.7 .7zM295.3 341.4l2.1 1.3-.7 .7zM71.4 360.3l2.1-1.4-1.4 2.1zM263.1 362.3l.7 .7-2.1 1.4zM311.5 370.7l.6 .7-2 1.4z"/>
</g>
<path d="M167 30.2h265.7" fill="none" stroke="#000" stroke-width=".86"/>
<text font-size="13.4" x="167" y="28">ENSAMBLAJE: DISPLAY (DSPY-AUT-03)</text>
<g font-size="6.1">
<text x="427.5" y="374.8">Planos ensamblaje display DSPY-AUT-03 .</text>
<text x="427.5" y="382.1">Bronze ProSauto V04</text>
<text x="431.1" y="399.4">C</text>
</g>
<g font-size="6">
<text x="356.2" y="234.7">NOTA 1: El vinilo ID Ref: 905. debe ir pegado por la cara interior</text>
<text x="356.2" y="241.9">del metacrilato ID Ref: 686.</text>
<text x="356.2" y="249.1">NOTA 2: Deben quitarse los protectores anteriores y posteriores</text>
<text x="356.2" y="256.3">del metacrilato ID Ref: 686.</text>
<text x="356.2" y="263.5">NOTA 3: Para el montaje del display se usan 3 tornillos de M2 x 5</text>
<text x="356.2" y="270.7">con sus respectivas arandelas. Se pondrán 2 en un lado arriba y</text>
<text x="356.2" y="277.9">abajo , y una en medio en el lado opuesto.</text>
</g>
<g font-size="4.2">
<text x="224.7" y="293.6">A</text>
<text x="402.8" y="353.7">30/06/2014</text>
<text x="359.5" y="354.3">Adrian Parro</text>
<text x="479.9" y="355.1">Simuamk</text>
<text x="359.5" y="362.8">Sergio Torremocha</text>
<text x="402.8" y="363">30/06/2014</text>
<text x="60.7" y="387.9">SECTION A-A</text>
<text x="62.2" y="393">SCALE 1 : 2</text>
<text x="224.7" y="391.5">A</text>
<text x="541.8" y="398.7">12</text>
</g>
<g font-size="3.4">
<text x="92.3" y="11.3">4</text>
<text x="228.2" y="11.3">3</text>
<text x="364.1" y="11.3">2</text>
<text x="499.9" y="11.3">1</text>
<text x="40.4" y="53.7">D</text>
<text x="551.4" y="53.7">D</text>
<text x="505.4" y="71.5">1</text>
<text x="92.9" y="72.6">2</text>
<text x="405.7" y="75.7">3</text>
<text x="208.6" y="81.2">2</text>
<text x="521.5" y="79.9">2</text>
<text x="352.1" y="99.7">4</text>
<text x="268.3" y="117.9">1</text>
<text x="334.8" y="146">10</text>
<text x="40.6" y="158.7">C</text>
<text x="332.5" y="158.1">8</text>
<text x="551.5" y="158.7">C</text>
<text x="40.6" y="263.7">B</text>
<text x="551.5" y="263.7">B</text>
<text x="445.7" y="289.7">PARTS LIST</text>
<text x="58.6" y="297.9">2</text>
<text x="80.3" y="298.1">3</text>
<text x="362.5" y="294.7">ITEM</text>
<text x="365.5" y="299.7">1</text>
<text x="378.2" y="294.7">QTY</text>
<text x="380.5" y="299.7">1</text>
<text x="389.7" y="299.7">DSPY-AUT-03-CARTUDISPLAY01</text>
<text x="408.6" y="294.7">PART NUMBER</text>
<text x="451.3" y="299.7">ID Ref: 905 . Vinilo negro</text>
<text x="489.7" y="294.7">DESCRIPTION</text>
<text x="365.5" y="304.7">2</text>
<text x="380.5" y="304.7">1</text>
<text x="389.7" y="304.7">BRZ-CON-V002-CRILATO002</text>
<text x="451.3" y="304.8">ID Ref: 686 . Lámina de metacrilato transparente, espesor 4 mm</text>
<text x="365.5" y="309.7">3</text>
<text x="380.5" y="309.7">1</text>
<text x="389.7" y="309.8">Pantalla LCD 10&quot; + placa electrónica</text>
<text x="451.3" y="309.7">ID Ref: 28 . VITROLIGHT AT102TN03 V.9 with controller (VGA)</text>
<text x="365.5" y="314.6">4</text>
<text x="380.5" y="314.7">3</text>
<text x="389.7" y="314.7">Pin separador</text>
<text x="451.3" y="314.7">d=4</text>
<text x="59.2" y="323.7">1</text>
<text x="316.8" y="319.1">6</text>
<text x="365.5" y="319.7">5</text>
<text x="380.5" y="319.7">1</text>
<text x="389.7" y="319.7">DSPY-AUT-03-DISPLAY01</text>
<text x="451.3" y="319.8">Chapa Sujección de Elementos del Display, espesor 1 mm</text>
<text x="365.5" y="324.7">6</text>
<text x="365.5" y="329.6">7</text>
<text x="380.5" y="324.6">4</text>
<text x="380.5" y="329.6">4</text>
<text x="389.7" y="324.7">DIN 7991 - M4 x 10</text>
<text x="389.7" y="329.6">DIN 125 - A 4,3</text>
<text x="451.3" y="324.7">Countersunk Screw</text>
<text x="451.3" y="329.7">Washer</text>
<text x="90.6" y="335.5">4</text>
<text x="302.7" y="333.7">8</text>
<text x="365.5" y="334.7">8</text>
<text x="380.5" y="334.7">3</text>
<text x="389.7" y="334.7">DIN 912 - M2 x 5</text>
<text x="451.3" y="334.7">Cylinder Head Cap Screw</text>
<text x="365.5" y="339.6">9</text>
<text x="380.5" y="339.6">4</text>
<text x="389.7" y="339.6">DIN 985 - M4</text>
<text x="451.3" y="339.6">Hex Nut</text>
<text x="364.5" y="344.6">10</text>
<text x="380.5" y="344.6">3</text>
<text x="389.7" y="344.6">DIN 127 - A 2,2</text>
<text x="451.3" y="344.7">Spring Washer</text>
<text x="91.5" y="349.6">4</text>
<text x="258.6" y="349.7">11</text>
<text x="301" y="350.2">10</text>
<text x="359.5" y="349.1">DRAWN</text>
<text x="270.1" y="356.4">5</text>
<text x="359.5" y="358.4">CHECKED</text>
<text x="318.7" y="364.5">6</text>
<text x="427.5" y="364.4">TITLE</text>
<text x="40.6" y="368.7">A</text>
<text x="359.5" y="367.7">QA</text>
<text x="551.5" y="368.7">A</text>
<text x="60" y="372.8">3</text>
<text x="359.5" y="376.9">MFG</text>
<text x="359.5" y="386.2">APPROVED</text>
<text x="429.4" y="392.4">SIZE</text>
<text x="464.5" y="392.4">DWG NO</text>
<text x="541.1" y="392.3">REV</text>
<text x="427.5" y="404.7">SCALE</text>
<text x="501.6" y="406.8">SHEET 2 OF 4</text>
<text x="92.3" y="411.1">4</text>
<text x="228.2" y="411.1">3</text>
<text x="364.1" y="411.1">2</text>
<text x="499.9" y="411.1">1</text>
</g>
<text font-size="3.3" x="464.5" y="398.5">SMK-BRZSMC-04-GAUGEDISPLAY-03-ENS12</text>
</svg>
